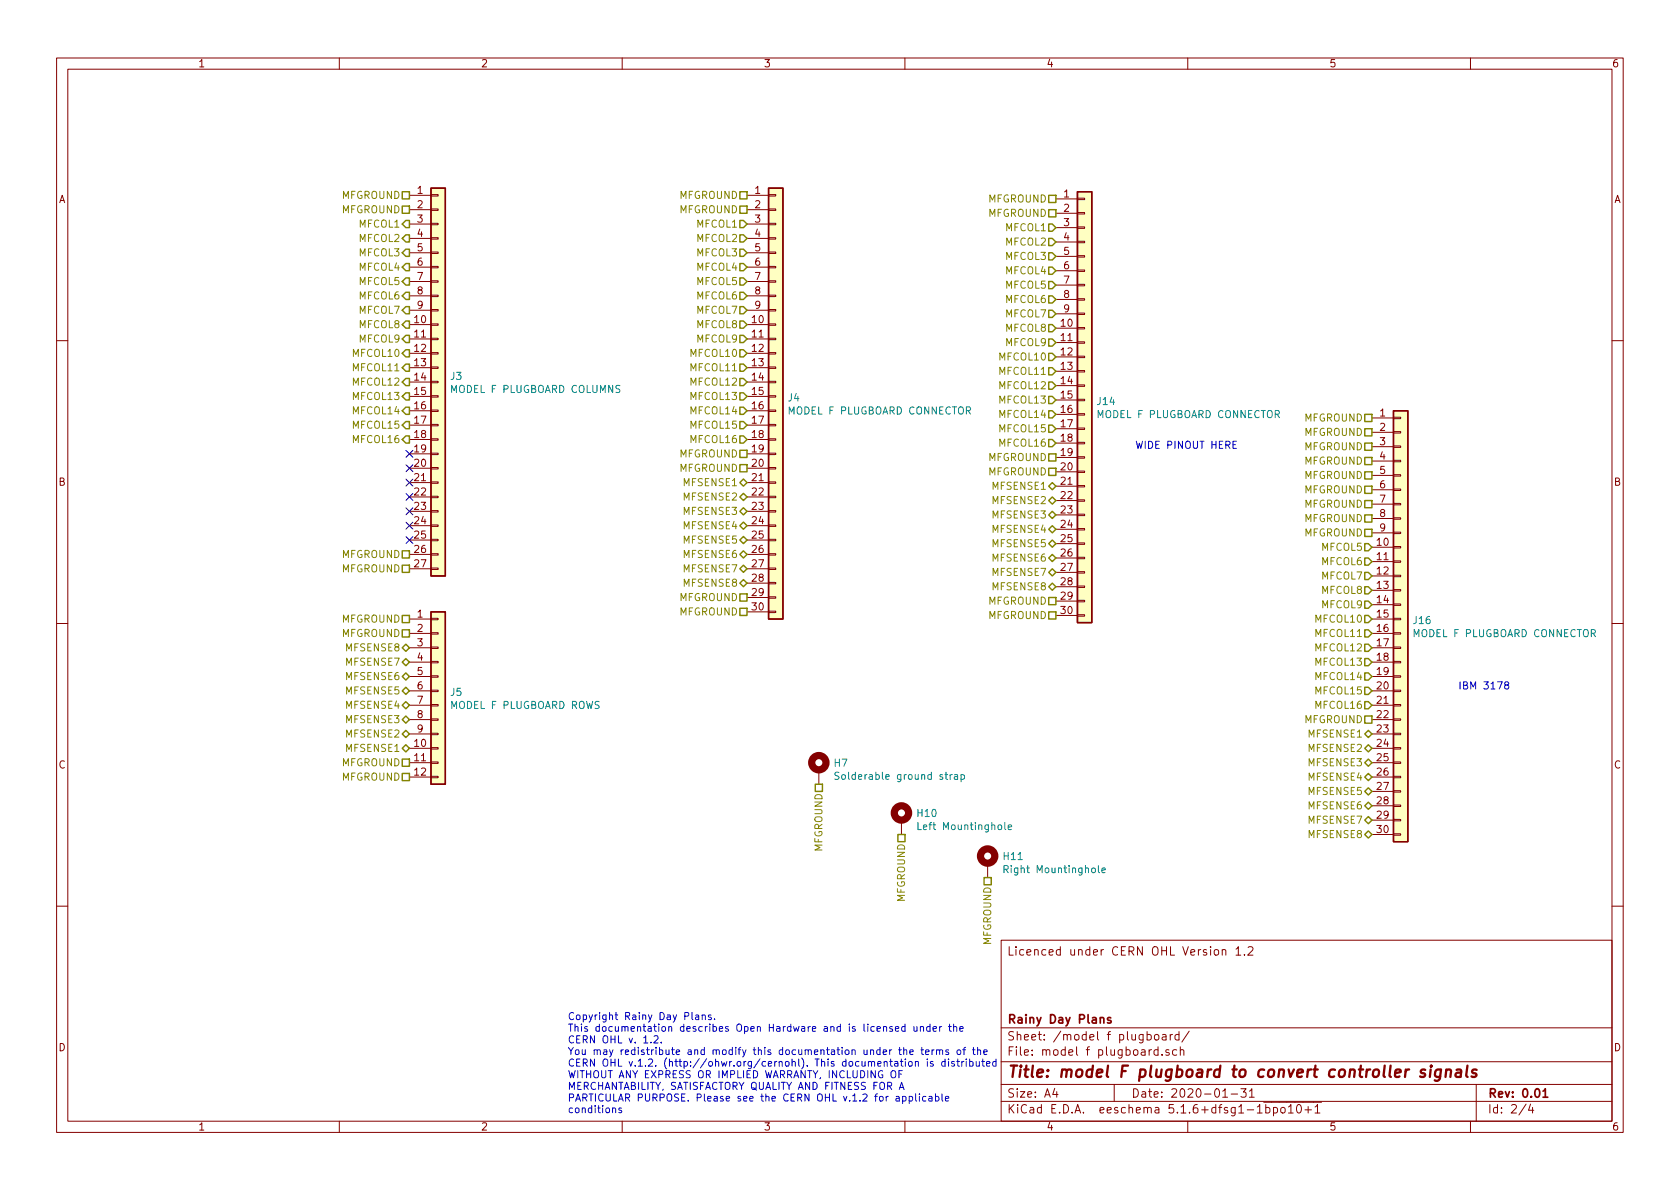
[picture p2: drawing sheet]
<svg xmlns="http://www.w3.org/2000/svg" width="297mm" height="210mm" viewBox="0 0 297 210" stroke-linecap="round" stroke-linejoin="round" font-family="sans-serif">
<g fill="none" stroke="#840000" stroke-width=".18">
<path d="M10 10.3h277v189.9h-277zM12 12.2h273v186.1h-273zM60 10.3v1.9M110 10.3v1.9M160 10.3v1.9M210 10.3v1.9M260 10.3v1.9M72.4 34.5h3.8M72.4 37.1h3.8M72.4 39.6h3.8M76.2 39.5h1.3v.2h-1.3zM76.2 37h1.3v.2h-1.3z"/>
<path d="M76.2 34.4h1.3v.3h-1.3zM132.1 34.5h3.8M132.1 37.1h3.8M132.1 39.6h3.8M135.9 39.5h1.3v.2h-1.3zM135.9 37h1.3v.2h-1.3zM135.9 34.4h1.3v.3h-1.3zM186.7 35.2h3.8M186.7 37.7h3.8M190.5 37.6h1.3v.2h-1.3zM190.5 35h1.3v.3h-1.3zM72.4 57.4h3.8"/>
<path d="M72.4 59.9h3.8M72.4 42.2h3.8M72.4 44.7h3.8M72.4 47.2h3.8M72.4 49.8h3.8M72.4 52.3h3.8M72.4 54.9h3.8M76.2 59.8h1.3v.3h-1.3zM76.2 57.3h1.3v.2h-1.3zM76.2 54.7h1.3v.3h-1.3zM76.2 52.2h1.3v.2h-1.3zM76.2 49.7h1.3v.2h-1.3z"/>
<path d="M76.2 47.1h1.3v.3h-1.3zM76.2 44.6h1.3v.2h-1.3zM76.2 42h1.3v.3h-1.3zM132.1 57.4h3.8M132.1 59.9h3.8M132.1 42.2h3.8M132.1 44.7h3.8M132.1 47.2h3.8M132.1 49.8h3.8M132.1 52.3h3.8M132.1 54.9h3.8M135.9 59.8h1.3v.3h-1.3z"/>
<path d="M135.9 57.3h1.3v.2h-1.3zM135.9 54.7h1.3v.3h-1.3zM135.9 52.2h1.3v.2h-1.3zM135.9 49.7h1.3v.2h-1.3zM135.9 47.1h1.3v.3h-1.3zM135.9 44.6h1.3v.2h-1.3zM135.9 42h1.3v.3h-1.3zM186.7 58h3.8M186.7 40.3h3.8M186.7 42.8h3.8M186.7 45.3h3.8M186.7 47.9h3.8"/>
<path d="M186.7 50.4h3.8M186.7 53h3.8M186.7 55.5h3.8M190.5 57.9h1.3v.3h-1.3zM190.5 55.4h1.3v.2h-1.3zM190.5 52.8h1.3v.3h-1.3zM190.5 50.3h1.3v.2h-1.3zM190.5 47.7h1.3v.3h-1.3zM190.5 45.2h1.3v.3h-1.3zM190.5 42.7h1.3v.2h-1.3zM190.5 40.1h1.3v.3h-1.3zM10 60.2h2"/>
<path d="M72.4 62.5h3.8M72.4 65h3.8M72.4 67.6h3.8M72.4 70.1h3.8M72.4 72.6h3.8M72.4 75.2h3.8M72.4 77.7h3.8M76.2 77.6h1.3v.2h-1.3zM76.2 75.1h1.3v.2h-1.3zM76.2 72.5h1.3v.3h-1.3zM76.2 70h1.3v.2h-1.3zM76.2 67.4h1.3v.3h-1.3z"/>
<path d="M76.2 64.9h1.3v.2h-1.3zM76.2 62.4h1.3v.2h-1.3zM132.1 62.5h3.8M132.1 65h3.8M132.1 67.6h3.8M132.1 70.1h3.8M132.1 72.6h3.8M132.1 75.2h3.8M132.1 77.7h3.8M135.9 77.6h1.3v.2h-1.3zM135.9 75.1h1.3v.2h-1.3zM135.9 72.5h1.3v.3h-1.3z"/>
<path d="M135.9 70h1.3v.2h-1.3zM135.9 67.4h1.3v.3h-1.3zM135.9 64.9h1.3v.2h-1.3zM135.9 62.4h1.3v.2h-1.3zM186.7 60.6h3.8M186.7 63.1h3.8M186.7 65.7h3.8M186.7 68.2h3.8M186.7 70.7h3.8M186.7 73.3h3.8M186.7 75.8h3.8M186.7 78.4h3.8"/>
<path d="M190.5 78.2h1.3v.3h-1.3zM190.5 75.7h1.3v.2h-1.3zM190.5 73.1h1.3v.3h-1.3zM190.5 70.6h1.3v.3h-1.3zM190.5 68.1h1.3v.2h-1.3zM190.5 65.5h1.3v.3h-1.3zM190.5 63h1.3v.2h-1.3zM190.5 60.4h1.3v.3h-1.3zM242.6 73.9h3.8M242.6 76.4h3.8M242.6 79h3.8M246.4 78.9h1.2v.2h-1.2z"/>
<path d="M246.4 76.3h1.2v.3h-1.2zM246.4 73.8h1.2v.2h-1.2zM285 60.2h2M72.4 80.3h3.8M72.4 82.8h3.8M72.4 85.3h3.8M72.4 87.9h3.8M72.4 90.4h3.8M72.4 93h3.8M72.4 95.5h3.8M72.4 98h3.8M76.2 97.9h1.3v.3h-1.3z"/>
<path d="M76.2 95.4h1.3v.2h-1.3zM76.2 92.8h1.3v.3h-1.3zM76.2 90.3h1.3v.2h-1.3zM76.2 87.8h1.3v.2h-1.3zM76.2 85.2h1.3v.3h-1.3zM76.2 82.7h1.3v.2h-1.3zM76.2 80.1h1.3v.3h-1.3zM132.1 80.3h3.8M132.1 82.8h3.8M132.1 85.3h3.8M132.1 87.9h3.8M132.1 90.4h3.8"/>
<path d="M132.1 93h3.8M132.1 95.5h3.8M132.1 98h3.8M135.9 97.9h1.3v.3h-1.3zM135.9 95.4h1.3v.2h-1.3zM135.9 92.8h1.3v.3h-1.3zM135.9 90.3h1.3v.2h-1.3zM135.9 87.8h1.3v.2h-1.3zM135.9 85.2h1.3v.3h-1.3zM135.9 82.7h1.3v.2h-1.3zM135.9 80.1h1.3v.3h-1.3zM186.7 80.9h3.8"/>
<path d="M186.7 83.4h3.8M186.7 86h3.8M186.7 88.5h3.8M186.7 91.1h3.8M186.7 93.6h3.8M186.7 96.1h3.8M186.7 98.7h3.8M190.5 98.5h1.3v.3h-1.3zM190.5 96h1.3v.3h-1.3zM190.5 93.5h1.3v.2h-1.3zM190.5 90.9h1.3v.3h-1.3zM190.5 88.4h1.3v.2h-1.3z"/>
<path d="M190.5 85.8h1.3v.3h-1.3zM190.5 83.3h1.3v.3h-1.3zM190.5 80.8h1.3v.2h-1.3zM242.6 96.8h3.8M242.6 99.3h3.8M242.6 81.5h3.8M242.6 84.1h3.8M242.6 86.6h3.8M242.6 89.1h3.8M242.6 91.7h3.8M242.6 94.2h3.8M246.4 99.2h1.2v.2h-1.2z"/>
<path d="M246.4 96.6h1.2v.3h-1.2zM246.4 94.1h1.2v.3h-1.2zM246.4 91.6h1.2v.2h-1.2zM246.4 89h1.2v.3h-1.2zM246.4 86.5h1.2v.2h-1.2zM246.4 83.9h1.2v.3h-1.2zM246.4 81.4h1.2v.3h-1.2zM10 110.3h2M72.4 109.5h3.8M72.4 112h3.8M72.4 114.5h3.8M72.4 117.1h3.8"/>
<path d="M72.4 119.6h3.8M72.4 100.6h3.8M76.2 119.5h1.3v.3h-1.3zM76.2 117h1.3v.2h-1.3zM76.2 114.4h1.3v.3h-1.3zM76.2 111.9h1.3v.2h-1.3zM76.2 109.3h1.3v.3h-1.3zM76.2 100.5h1.3v.2h-1.3zM132.1 100.6h3.8M132.1 103.1h3.8M132.1 105.7h3.8M132.1 108.2h3.8"/>
<path d="M135.9 108.1h1.3v.2h-1.3zM135.9 105.5h1.3v.3h-1.3zM135.9 103h1.3v.2h-1.3zM135.9 100.5h1.3v.2h-1.3zM186.7 101.2h3.8M186.7 103.8h3.8M186.7 106.3h3.8M186.7 108.8h3.8M190.5 108.7h1.3v.3h-1.3zM190.5 106.2h1.3v.2h-1.3zM190.5 103.6h1.3v.3h-1.3zM190.5 101.1h1.3v.2h-1.3z"/>
<path d="M242.6 109.5h3.8M242.6 112h3.8M242.6 114.5h3.8M242.6 117.1h3.8M242.6 119.6h3.8M242.6 101.8h3.8M242.6 104.4h3.8M242.6 106.9h3.8M246.4 119.5h1.2v.3h-1.2zM246.4 117h1.2v.2h-1.2zM246.4 114.4h1.2v.3h-1.2zM246.4 111.9h1.2v.2h-1.2z"/>
<path d="M246.4 109.3h1.2v.3h-1.2zM246.4 106.8h1.2v.3h-1.2zM246.4 104.3h1.2v.2h-1.2zM246.4 101.7h1.2v.3h-1.2zM285 110.3h2M72.4 132.3h3.8M72.4 134.9h3.8M72.4 137.4h3.8M72.4 122.2h3.8M72.4 124.7h3.8M72.4 127.2h3.8M72.4 129.8h3.8"/>
<path d="M76.2 137.3h1.3v.2h-1.3zM76.2 134.7h1.3v.3h-1.3zM76.2 132.2h1.3v.3h-1.3zM76.2 129.7h1.3v.2h-1.3zM76.2 127.1h1.3v.3h-1.3zM76.2 124.6h1.3v.2h-1.3zM76.2 122h1.3v.3h-1.3zM144.8 136.1v2.6M242.6 132.3h3.8M242.6 134.9h3.8M242.6 137.4h3.8M242.6 122.2h3.8"/>
<path d="M242.6 124.7h3.8M242.6 127.2h3.8M242.6 129.8h3.8M242.6 139.9h3.8M246.4 139.8h1.2v.3h-1.2zM246.4 137.3h1.2v.2h-1.2zM246.4 134.7h1.2v.3h-1.2zM246.4 132.2h1.2v.3h-1.2zM246.4 129.7h1.2v.2h-1.2zM246.4 127.1h1.2v.3h-1.2zM246.4 124.6h1.2v.2h-1.2zM246.4 122h1.2v.3h-1.2z"/>
<path d="M159.4 145v2.6M174.6 152.6v2.6M242.6 142.5h3.8M242.6 145h3.8M242.6 147.6h3.8M246.4 147.4h1.2v.3h-1.2zM246.4 144.9h1.2v.3h-1.2zM246.4 142.4h1.2v.2h-1.2zM10 160.2h2M177 166.3h108v32h-108zM214.8 168l.2-.1 .4 .1v.8l-.2 .1-.4-.1zM216.1 168l.2-.1 .4 .1v.9"/>
<path d="M216.1 167.9v1M218.5 167.8l.4-.4v1.5M218.5 168.9h.9M220 168.8v.1M220.7 167.6l.2-.2h.3l.3 .2v.2l-.9 1.1h.9M285 160.2h2M60 198.3v1.9M110 198.3v1.9M160 198.3v1.9M177 194.8h108M177 191.8h108M177 187.8h108"/>
<path d="M177 181.8h108M186.5 192.5l-.4 1h1M186.8 193v1M197 191.8v3M202.8 183l.5-.1 .3 .3-.1 .6-.2 .1-.5-.1M204.2 183.1l.2-.2 .4 .2v.7l-.2 .1-.4-.1zM204.7 185.7l-.4-.1-.3 .3 .1 .6 .2 .1 .4-.1M204.7 185.1v1.5M205.5 186.5v.1M205.5 183h.6l.1 .9M206.2 183.3l-.5 .1-.2 .2 .2 .3 .5-.1M206.7 185.7l-.4-.1-.2 .2 .1 .2 .5 .2v.3h-.6"/>
<path d="M206.9 182.9v1M207.3 182.9l-.3 .2-.1 .1M208.1 185.7l-.5-.1-.3 .3 .1 .6 .2 .1 .5-.1M208.5 183l-.4-.1-.4 .3 .1 .6 .3 .1 .4-.1M208.5 182.4v1.5M208.7 185.7l.2-.1 .3 .1 .1 .9M208.7 185.1v1.5M210 198.3v1.9M210.3 182.3l-1.3 2M216.2 193l.4-.5v1.5M216.2 194h.8M217.7 193.5h1.1"/>
<path d="M219.4 192.5h.9l-.5 .6 .5 .1v.7l-.3 .1-.6-.1M220.9 193l.4-.5v1.5M220.9 194h.9M222.3 196.8h.9M223.4 194.9h10.3M223.8 195.9l.4-.1 .3 .3v.6l-.3 .1-.4-.1M223.8 195.3v1.5M225.2 195.9l.4-.1 .3 .3-.1 .6-.2 .1-.4-.1M225.2 195.8v1.5M226.5 196l.2-.2 .5 .2v.5l-.1 .2-.4 .1-.2-.1zM227.8 195.8l.4-.5v1.5M227.8 196.8h.9"/>
<path d="M229.4 195.4l.2-.1a.8 .8 0 0 1 .5 .8 .8 .8 0 0 1-.5 .7 1 1 0 0 1-.2-1.4zM230.7 196.3h1.2M231.3 195.7v1.1M232.5 195.8l.4-.5v1.5M232.5 196.8h.9M260 198.3v1.9M261 191.8v6.5M269.8 195.2l-1.2 2M270.6 195.2l-.3 1.1h.9M271 195.8v1"/>
</g>
<path d="M194.5 180.1l.2-.2 .4 .1 .1 .9M196.4 180a.37 .37 0 0 0-.6 .1l.1 .3 .5 .1 .1 .1-.3 .3-.4-.1M272.8 193l.4-.5v1.5M272.8 194h.9" fill="none" stroke="#840000" stroke-width=".3"/>
<path d="M252 189.2a.49 .49 0 0 0-.8 .3l.1 .2 .4 .1 .3 .3-.3 .3-.6-.1M253 189.1l-.2 1.3M253.1 188.4l-.2 .1 .1 .1 .1-.2-.1 .2M254.8 189.2a.68 .68 0 0 0-1 .3v.8l.3 .1 .5-.1M254.8 189.1l-.2 1.6a.62 .62 0 0 1-.9 .3M255.7 189.3a.52 .52 0 0 1 .9 .1l-.2 1M255.7 189.1l-.1 1.3M257.5 189.2h.8l-.1 1.2M258.3 189.6l-.6 .1a.4 .4 0 0 0-.4 .3 .4 .4 0 0 0 .3 .4l.7-.1M259.5 188.4l-.3 1.8 .3 .2M261.1 189.2a.51 .51 0 0 0-.8 .3l.2 .3 .5 .1 .1 .3-.4 .2-.5-.1" fill="none" stroke="#840000" stroke-width=".41"/>
<g fill="#ffffc2" stroke="#ffffc2" stroke-width=".18">
<path d="M76.2 108.2h2.5v30.5h-2.5z"/>
<path d="M190.5 33.9h2.5v76.2h-2.5z"/>
<path d="M246.4 72.6h2.5v76.2h-2.5z"/>
<path d="M135.9 33.3h2.5v76.2h-2.5z"/>
<path d="M76.2 33.3h2.5v68.5h-2.5z"/>
</g>
<path d="M76.2 33.3h2.5v68.5h-2.5zM135.9 33.3h2.5v76.2h-2.5zM190.5 33.9h2.5v76.2h-2.5zM246.4 72.6h2.5v76.2h-2.5zM76.2 108.2h2.5v30.5h-2.5z" fill="none" stroke="#840000" stroke-width=".25"/>
<g fill="none" stroke="#008484" stroke-width=".18">
<path d="M109.6 68.2l-.5-.1-.2 .2v.3l.6 .3 .1 .3-.2 .2h-.5M170.9 72.6h.6l.1-.2-.1-.3-.2-.1h-.4v1.2M171.2 72.6l.4 .6M225.5 73.2h.6l.1-.2-.1-.3-.1-.1h-.5v1.3M225.8 73.2l.4 .7M281.4 112l.6-.1 .1-.1-.1-.4-.2-.1h-.4v1.3M281.7 112l.4 .6M148.3 136.6l-.4-.1-.2 .2-.1 .2 .1 .2 .5 .2 .1 .3-.2 .2h-.5M168.4 137h-.3l-.1 .2M168.8 137h.5v.8M169.3 137.3h-.4l-.2 .2 .2 .3h.4M169.9 137h.4l.2 .2-.1 .6h-.5"/>
<path d="M169.9 137v1.2M162.3 145.4v1.3h.6M177.5 153.7l.7-.1v-.4l-.7-.1v1.2M177.6 145.4v1.1l.2 .2M178.3 146.3l.6-.1-.1-.3h-.4l-.1 .1v.7h.5M194.2 153.1v1l.2 .2M194.8 153.9l.6-.1v-.3h-.4l-.2 .2 .1 .6h.5"/>
</g>
<g fill="none" stroke="#840000" stroke-width="1.3">
<circle cx="144.8" cy="134.9" r="1.27"/>
<circle cx="159.4" cy="143.8" r="1.27"/>
<circle cx="174.6" cy="151.4" r="1.27"/>
</g>
<g fill="none" stroke="#848400" stroke-width=".25">
<path d="M71.1 39.6l.7-.6h.6v1.3h-.6zM71.1 36.4h1.3v1.3h-1.3zM71.1 33.9h1.3v1.3h-1.3zM130.8 39h.6l.7 .6-.7 .7h-.6zM130.8 36.4h1.3v1.3h-1.3zM130.8 33.9h1.3v1.3h-1.3zM185.4 34.5h1.3v1.3h-1.3zM185.4 37.1h1.3v1.2h-1.3zM185.4 39.6h.7l.6 .7-.6 .6h-.7zM71.1 42.2l.7-.7h.6v1.3h-.6zM71.1 59.9l.7-.6h.6v1.3h-.6zM71.1 49.8l.7-.7h.6v1.3h-.6z"/>
<path d="M71.1 47.2l.7-.6h.6v1.3h-.6zM71.1 44.7l.7-.6h.6v1.2h-.6zM71.8 56.8h.6v1.2h-.6l-.7-.6zM71.8 54.2h.6v1.3h-.6l-.7-.6zM71.8 51.7h.6v1.3h-.6l-.7-.7zM130.8 41.5h.6l.7 .7-.7 .6h-.6zM130.8 59.3h.6l.7 .6-.7 .7h-.6zM130.8 56.8h.6l.7 .6-.7 .6h-.6zM130.8 54.2h.6l.7 .7-.7 .6h-.6zM130.8 51.7h.6l.7 .6-.7 .7h-.6zM130.8 49.1h.6l.7 .7-.7 .6h-.6zM130.8 46.6h.6l.7 .6-.7 .7h-.6z"/>
<path d="M130.8 44.1h.6l.7 .6-.7 .6h-.6zM185.4 52.3h.7l.6 .7-.6 .6h-.7zM185.4 42.2h.7l.6 .6-.6 .6h-.7zM185.4 44.7h.7l.6 .6-.6 .7h-.7zM185.4 47.2h.7l.6 .7-.6 .6h-.7zM185.4 49.8h.7l.6 .6-.6 .6h-.7zM185.4 54.9h.7l.6 .6-.6 .6h-.7zM185.4 57.4h.7l.6 .6-.6 .7h-.7zM185.4 59.9h.7l.6 .7-.6 .6h-.7zM71.1 77.7l.7-.6h.6v1.3h-.6zM71.1 70.1l.7-.6h.6v1.2h-.6zM71.1 65l.7-.6h.6v1.3h-.6z"/>
<path d="M71.8 74.5h.6v1.3h-.6l-.7-.6zM71.8 72h.6v1.3h-.6l-.7-.7zM71.8 66.9h.6v1.3h-.6l-.7-.6zM71.8 61.8h.6v1.3h-.6l-.7-.6zM130.8 74.5h.6l.7 .7-.7 .6h-.6zM130.8 72h.6l.7 .6-.7 .7h-.6zM130.8 69.5h.6l.7 .6-.7 .6h-.6zM130.8 66.9h.6l.7 .7-.7 .6h-.6zM130.8 64.4h.6l.7 .6-.7 .7h-.6zM130.8 61.8h.6l.7 .7-.7 .6h-.6zM130.8 77.1h.6l.7 .6-.7 .7h-.6zM130.8 79.6h1.3v1.3h-1.3z"/>
<path d="M185.4 75.2h.7l.6 .6-.6 .6h-.7zM185.4 72.6h.7l.6 .7-.6 .6h-.7zM185.4 77.7h.7l.6 .7-.6 .6h-.7zM185.4 62.5h.7l.6 .6-.6 .6h-.7zM185.4 65h.7l.6 .7-.6 .6h-.7zM185.4 67.6h.7l.6 .6-.6 .6h-.7zM185.4 70.1h.7l.6 .6-.6 .7h-.7zM241.3 73.3h1.3v1.2h-1.3zM241.3 78.4h1.3v1.2h-1.3zM241.3 75.8h1.3v1.3h-1.3zM71.1 99.9h1.3v1.3h-1.3zM71.1 97.4h1.3v1.3h-1.3z"/>
<path d="M130.8 82.2h1.3v1.2h-1.3zM130.8 98l.6-.6 .7 .6-.7 .7zM130.8 95.5l.6-.6 .7 .6-.7 .6zM130.8 93l.6-.7 .7 .7-.7 .6zM130.8 90.4l.6-.6 .7 .6-.7 .7zM130.8 85.3l.6-.6 .7 .6-.7 .7zM131.4 99.9l.7 .7-.7 .6-.6-.6zM131.4 87.2l.7 .7-.7 .6-.6-.6zM185.4 80.3h1.3v1.2h-1.3zM185.4 82.8h1.3v1.3h-1.3zM185.4 88.5l.7-.6 .6 .6-.6 .6zM185.4 91.1l.7-.7 .6 .7-.6 .6z"/>
<path d="M185.4 93.6l.7-.6 .6 .6-.6 .6zM185.4 96.1l.7-.6 .6 .6-.6 .7zM185.4 98.7l.7-.7 .6 .7-.6 .6zM186.1 85.3l.6 .7-.6 .6-.7-.6zM241.3 83.4h1.3v1.3h-1.3zM241.3 86h1.3v1.2h-1.3zM241.3 88.5h1.3v1.3h-1.3zM241.3 80.9h1.3v1.3h-1.3zM241.3 98.7h.6l.7 .6-.7 .6h-.6zM241.3 96.1h.6l.7 .7-.7 .6h-.6zM241.3 91.1h1.3v1.2h-1.3zM241.3 93.6h1.3v1.3h-1.3z"/>
<path d="M71.1 111.4h1.3v1.2h-1.3zM71.1 108.8h1.3v1.3h-1.3zM71.1 114.5l.7-.6 .6 .6-.6 .7zM71.1 117.1l.7-.6 .6 .6-.6 .6zM71.1 119.6l.7-.6 .6 .6-.6 .7zM130.8 107.6h1.3v1.2h-1.3zM130.8 105h1.3v1.3h-1.3zM130.8 103.1l.6-.6 .7 .6-.7 .7zM185.4 101.2l.7-.6 .6 .6-.6 .6zM185.4 103.8l.7-.7 .6 .7-.6 .6zM185.4 105.7h1.3v1.2h-1.3zM185.4 108.2h1.3v1.3h-1.3z"/>
<path d="M241.3 116.5h.6l.7 .6-.7 .6h-.6zM241.3 119h.6l.7 .6-.7 .7h-.6zM241.3 113.9h.6l.7 .6-.7 .7h-.6zM241.3 111.4h.6l.7 .6-.7 .6h-.6zM241.3 108.8h.6l.7 .7-.7 .6h-.6zM241.3 106.3h.6l.7 .6-.7 .7h-.6zM241.3 103.8h.6l.7 .6-.7 .6h-.6zM241.3 101.2h.6l.7 .6-.7 .7h-.6zM71.1 136.8h1.3v1.2h-1.3zM71.1 134.2h1.3v1.3h-1.3zM71.1 122.2l.7-.7 .6 .7-.6 .6zM71.1 124.7l.7-.6 .6 .6-.6 .6z"/>
<path d="M71.1 127.2l.7-.6 .6 .6-.6 .7zM71.1 129.8l.7-.6 .6 .6-.6 .6zM71.1 132.3l.7-.6 .6 .6-.6 .7zM144.1 138.7h1.3v1.2h-1.3zM241.3 126.6h1.3v1.3h-1.3zM241.3 139.9l.6-.6 .7 .6-.7 .7zM241.3 137.4l.6-.6 .7 .6-.7 .6zM241.3 134.9l.6-.7 .7 .7-.7 .6zM241.3 129.8l.6-.6 .7 .6-.7 .6zM241.3 124.1h.6l.7 .6-.7 .6h-.6zM241.3 121.5h.6l.7 .7-.7 .6h-.6zM241.9 131.7l.7 .6-.7 .7-.6-.7z"/>
<path d="M158.7 147.6h1.3v1.2h-1.3zM174 155.2h1.3v1.3h-1.3zM241.3 147.6l.6-.7 .7 .7-.7 .6zM241.3 145l.6-.6 .7 .6-.7 .7zM241.9 141.9l.7 .6-.7 .6-.6-.6z"/>
</g>
<g fill="none" stroke="#0000c2" stroke-width=".18">
<path d="M218 78.6h.4M218.6 78h-.6v1.3h.6M266.3 121.1l-.2-.1v-.3l.2-.1h.3l.2 .2-.1 .2-.5 .2-.2 .2v.2l.3 .2h.3l.2-.2v-.2l-.3-.3M122.4 179v1.1l.1 .2M123 179.5h.5v.8M123.5 179.8h-.4l-.1 .2v.3h.5M124.2 179.6l.1-.1h.3l.1 .8M124.2 179.5v.8M125.7 179.5h-.3l-.2 .1 .1 .2 .4 .2v.3h-.5M108.3 196.1l.2-.2 .3 .1 .1 .8M109.9 196l-.3-.1-.2 .2 .1 .2 .4 .1v.3h-.5M115.6 183.3l.5-.1 .3 .3-.1 .2-.7 .7h.8"/>
<path d="M116.9 184.3v.1M126.3 180.2v.1M157.6 189.5l.2-.2a.45 .45 0 0 1 .6 .5v.4l-.2 .3h-.5a.92 .92 0 0 1-.1-1zM157.8 181.6l-.3-.1-.2 .2 .1 .2 .4 .1v.3h-.5M158.3 181.9l.6-.1v-.2l-.4-.1-.2 .2 .1 .6h.5M158.4 193.9h.5l.1 .8M158.9 189.9h.5M159 192.7l.4-1.3 .4 1.3M159 194.2h-.4l-.2 .2v.3h.6M159.1 192.3h.6M159.5 189.3h-.6v1.3M159.6 193.9h.4l.2 .2-.1 .6h-.5"/>
<path d="M159.6 193.9v1.2M159.8 185.8l.2-.2 .3 .1v.8M159.8 185.2v1.3M160 181.6l-.3-.1-.3 .3 .1 .5h.5M160 181.1v1.3M160.7 187.8l.2-.1 .3 .1 .1 .5-.1 .2h-.3l-.2-.1zM160.8 193.9h.3l.3 .2-.2 .6h-.4M160.8 193.9v1.2M160.9 186l.6-.1-.1-.2-.3-.1-.2 .2v.6h.5M161.6 181.5v.8l.4 .1 .1-.2M161.8 187.8l.2-.1 .3 .1 .1 .7M161.8 187.7v.8"/>
<path d="M161.9 193.4v1.1l.2 .2M162.1 181.5v.9M162.6 193.4v.2M162.6 193.9v.8M162.7 181.7l.2-.2 .3 .1 .1 .8M162.7 181.5v.9M162.8 185.6h.5M163 185.2v1.1l.3 .2M163.7 186l.6-.1-.1-.2-.4-.1-.1 .2v.6h.5M163.7 193.9h-.4l-.2 .2 .1 .6h.5M164 187.3v.1M164 187.7v.8"/>
<path d="M164.3 193.9h.4l.1 .8M164.4 181.6l-.3-.1-.3 .3 .2 .5h.4M164.4 181.1v1.3M164.8 194.2h-.4l-.2 .2 .1 .3h.5M164.8 185.6v.9M165 181.9l.6-.1-.1-.2-.3-.1-.2 .2v.6h.5M165 187.8l-.3-.1-.2 .2 .1 .2 .4 .1v.3h-.5M165.2 185.6l-.4 .3M165.4 193.9h.4l.2 .2-.1 .6h-.5M165.4 193.4v1.3M165.6 185.8l.2-.2 .3 .1v.8M165.6 185.6v.9"/>
<path d="M166.1 185.8l.2-.2 .3 .1 .1 .8M166.1 181.5v.9M166.5 181.5l-.3 .1-.1 .2M166.5 193.4v1.1l.2 .2M167.1 187.8l-.4-.1-.2 .2 .1 .6h.5M167.1 187.3v1.2M167.2 194.3l.6-.1-.1-.3h-.4l-.1 .2v.6h.5M167.7 185.7l-.3-.1-.2 .2 .1 .2 .4 .1v.3h-.5M167.7 181.5h.5M167.7 187.3v.1M167.7 187.7v.8M167.9 181.1v1.1l.3 .2"/>
<path d="M168.6 181.7l.2-.2 .3 .1 .1 .8M168.6 181.1v1.3M168.7 187.8l-.3-.1-.2 .2 .1 .2 .4 .1v.3h-.5M169.2 187.7h.4M169.3 185.8l.2-.2 .3 .2 .1 .5-.2 .1-.2 .1-.2-.1zM169.3 187.3v1.1l.3 .1M169.7 181.9l.6-.1-.1-.2-.3-.1-.2 .2v.6h.5M170.1 187.7v.8M170.2 185.6h.5M170.4 187.7l-.3 .2M170.7 185.2l-.3 .2v1.1M170.8 187.3v.1"/>
<path d="M170.8 187.7v.8M171.4 187.8l.4-.1 .3 .2-.2 .6h-.5M171.4 187.3v1.2M171.9 185.6h.5M172.1 185.2v1.1l.3 .2M172.6 187.7l.1 .8h.3l.2-.1M172.8 185.8l.2-.2 .3 .1 .1 .8M172.8 185.2v1.3M173.2 187.7v.8M173.6 187.7h.5M173.8 187.3v1.1l.3 .1M173.9 186l.6-.1v-.2l-.4-.1-.2 .2 .1 .6h.5"/>
<path d="M174.4 188.1l.6-.1v-.2l-.4-.1-.2 .2 .1 .6h.5M176.1 187.8l-.4-.1-.2 .2 .1 .6h.5M176.1 187.3v1.2"/>
</g>
<g fill="none" stroke="#000084" stroke-width=".18">
<path d="M71.8 79.6l1.2 1.3M73 79.6l-1.2 1.3M71.8 94.9l1.2 1.2M71.8 92.3l1.2 1.3M71.8 89.8l1.2 1.2M71.8 87.3l1.2 1.2M71.8 84.7l1.2 1.2M71.8 82.2l1.2 1.2M73 94.9l-1.2 1.2M73 92.3l-1.2 1.3M73 89.8l-1.2 1.2M73 87.3l-1.2 1.2"/>
<path d="M73 84.7l-1.2 1.2M73 82.2l-1.2 1.2"/>
</g>
<text font-size="2.8" fill="#840000" x="178" y="190.5">Title: model F plugboard to convert controller signals</text>
<g font-size="2.1" fill="#840000">
<text x="178" y="169">Licenced under CERN OHL Version 1.2</text>
<text x="178" y="184">Sheet: /model f plugboard/</text>
<text x="178" y="181">Rainy Day Plans</text>
<text x="178" y="186.7">File: model f plugboard.sch</text>
<text x="178" y="196.9">KiCad E.D.A. eeschema 5.1.6+dfsg1-1bpo10+1</text>
<text x="178" y="194.1">Size: A4</text>
<text x="200" y="194.1">Date: 2020-01-31</text>
<text x="263" y="194.1">Rev: 0.01</text>
<text x="263" y="196.9">Id: 2/4</text>
</g>
<g font-size="1.8" fill="#840000">
<text x="35" y="11.9">1</text>
<text x="85" y="11.9">2</text>
<text x="135" y="11.9">3</text>
<text x="185" y="11.9">4</text>
<text x="235" y="11.9">5</text>
<text x="285" y="11.9">6</text>
<text x="10.4" y="35.9">A</text>
<text x="73.8" y="34.3">1</text>
<text x="133.5" y="34.3">1</text>
<text x="188.1" y="34.9">1</text>
<text x="285.4" y="35.9">A</text>
<text x="73.8" y="36.8">2</text>
<text x="73.8" y="39.4">3</text>
<text x="73.8" y="41.9">4</text>
<text x="133.5" y="36.8">2</text>
<text x="133.5" y="39.4">3</text>
<text x="133.5" y="41.9">4</text>
<text x="188.1" y="37.5">2</text>
<text x="188.1" y="40">3</text>
<text x="73.8" y="44.4">5</text>
<text x="73.8" y="47">6</text>
<text x="133.5" y="44.4">5</text>
<text x="133.5" y="47">6</text>
<text x="188.1" y="42.5">4</text>
<text x="188.1" y="45.1">5</text>
<text x="188.1" y="47.6">6</text>
<text x="73.8" y="49.5">7</text>
<text x="73.8" y="52.1">8</text>
<text x="133.5" y="49.5">7</text>
<text x="133.5" y="52.1">8</text>
<text x="188.1" y="50.2">7</text>
<text x="188.1" y="52.7">8</text>
<text x="73.3" y="57.1">10</text>
<text x="73.3" y="59.7">11</text>
<text x="73.8" y="54.6">9</text>
<text x="133" y="57.1">10</text>
<text x="133" y="59.7">11</text>
<text x="133.5" y="54.6">9</text>
<text x="187.6" y="57.8">10</text>
<text x="188.1" y="55.2">9</text>
<text x="73.3" y="62.2">12</text>
<text x="73.3" y="64.8">13</text>
<text x="133" y="62.2">12</text>
<text x="133" y="64.8">13</text>
<text x="187.6" y="60.3">11</text>
<text x="187.6" y="62.9">12</text>
<text x="187.6" y="65.4">13</text>
<text x="73.3" y="67.3">14</text>
<text x="73.3" y="69.8">15</text>
<text x="133" y="67.3">14</text>
<text x="133" y="69.8">15</text>
<text x="187.6" y="67.9">14</text>
<text x="187.6" y="70.5">15</text>
<text x="73.3" y="72.4">16</text>
<text x="73.3" y="74.9">17</text>
<text x="73.3" y="77.5">18</text>
<text x="133" y="72.4">16</text>
<text x="133" y="74.9">17</text>
<text x="133" y="77.5">18</text>
<text x="187.6" y="73">16</text>
<text x="187.6" y="75.6">17</text>
<text x="244" y="73.7">1</text>
<text x="244" y="76.2">2</text>
<text x="73.3" y="80">19</text>
<text x="73.3" y="82.5">20</text>
<text x="133" y="80">19</text>
<text x="133" y="82.5">20</text>
<text x="187.6" y="78.1">18</text>
<text x="187.6" y="80.6">19</text>
<text x="187.6" y="83.2">20</text>
<text x="244" y="78.7">3</text>
<text x="244" y="81.3">4</text>
<text x="244" y="83.8">5</text>
<text x="10.4" y="85.9">B</text>
<text x="73.3" y="85.1">21</text>
<text x="73.3" y="87.6">22</text>
<text x="133" y="85.1">21</text>
<text x="133" y="87.6">22</text>
<text x="187.6" y="85.7">21</text>
<text x="187.6" y="88.3">22</text>
<text x="244" y="86.4">6</text>
<text x="244" y="88.9">7</text>
<text x="285.4" y="85.9">B</text>
<text x="73.3" y="90.2">23</text>
<text x="73.3" y="92.7">24</text>
<text x="73.3" y="95.2">25</text>
<text x="133" y="90.2">23</text>
<text x="133" y="92.7">24</text>
<text x="133" y="95.2">25</text>
<text x="187.6" y="90.8">23</text>
<text x="187.6" y="93.3">24</text>
<text x="187.6" y="95.9">25</text>
<text x="244" y="91.4">8</text>
<text x="244" y="94">9</text>
<text x="73.3" y="97.8">26</text>
<text x="73.3" y="100.3">27</text>
<text x="133" y="97.8">26</text>
<text x="133" y="100.3">27</text>
<text x="187.6" y="98.4">26</text>
<text x="187.6" y="101">27</text>
<text x="243.5" y="96.5">10</text>
<text x="243.5" y="99.1">11</text>
<text x="243.5" y="101.6">12</text>
<text x="133" y="102.9">28</text>
<text x="133" y="105.4">29</text>
<text x="133" y="107.9">30</text>
<text x="187.6" y="103.5">28</text>
<text x="187.6" y="106">29</text>
<text x="243.5" y="104.1">13</text>
<text x="243.5" y="106.7">14</text>
<text x="73.8" y="109.2">1</text>
<text x="73.8" y="111.8">2</text>
<text x="187.6" y="108.6">30</text>
<text x="243.5" y="109.2">15</text>
<text x="243.5" y="111.8">16</text>
<text x="73.8" y="114.3">3</text>
<text x="73.8" y="116.8">4</text>
<text x="73.8" y="119.4">5</text>
<text x="243.5" y="114.3">17</text>
<text x="243.5" y="116.8">18</text>
<text x="243.5" y="119.4">19</text>
<text x="73.8" y="121.9">6</text>
<text x="73.8" y="124.5">7</text>
<text x="243.5" y="121.9">20</text>
<text x="243.5" y="124.5">21</text>
<text x="73.8" y="127">8</text>
<text x="73.8" y="129.5">9</text>
<text x="243.5" y="127">22</text>
<text x="243.5" y="129.5">23</text>
<text x="10.4" y="135.9">C</text>
<text x="73.3" y="132.1">10</text>
<text x="73.3" y="134.6">11</text>
<text x="73.3" y="137.2">12</text>
<text x="243.5" y="132.1">24</text>
<text x="243.5" y="134.6">25</text>
<text x="243.5" y="137.2">26</text>
<text x="285.4" y="135.9">C</text>
<text x="243.5" y="139.7">27</text>
<text x="243.5" y="142.2">28</text>
<text x="243.5" y="144.8">29</text>
<text x="243.5" y="147.3">30</text>
<text x="10.4" y="185.9">D</text>
<text x="285.4" y="185.9">D</text>
<text x="35" y="199.9">1</text>
<text x="85" y="199.9">2</text>
<text x="135" y="199.9">3</text>
<text x="185" y="199.9">4</text>
<text x="235" y="199.9">5</text>
<text x="285" y="199.9">6</text>
</g>
<g font-size="1.8" fill="#848400">
<text x="60.5" y="35.2">MFGROUND</text>
<text x="120.1" y="35.2">MFGROUND</text>
<text x="174.8" y="35.8">MFGROUND</text>
<text x="60.5" y="37.7">MFGROUND</text>
<text x="63.6" y="40.3">MFCOL1</text>
<text x="120.1" y="37.7">MFGROUND</text>
<text x="123.3" y="40.3">MFCOL1</text>
<text x="174.8" y="38.3">MFGROUND</text>
<text x="177.9" y="40.9">MFCOL1</text>
<text x="63.6" y="42.8">MFCOL2</text>
<text x="63.6" y="47.9">MFCOL4</text>
<text x="63.6" y="45.3">MFCOL3</text>
<text x="123.3" y="42.8">MFCOL2</text>
<text x="123.3" y="47.9">MFCOL4</text>
<text x="123.3" y="45.3">MFCOL3</text>
<text x="177.9" y="43.4">MFCOL2</text>
<text x="177.9" y="46">MFCOL3</text>
<text x="63.6" y="53">MFCOL6</text>
<text x="63.6" y="50.4">MFCOL5</text>
<text x="123.3" y="53">MFCOL6</text>
<text x="123.3" y="50.4">MFCOL5</text>
<text x="177.9" y="53.6">MFCOL6</text>
<text x="177.9" y="48.5">MFCOL4</text>
<text x="177.9" y="51">MFCOL5</text>
<text x="63.6" y="58">MFCOL8</text>
<text x="63.6" y="55.5">MFCOL7</text>
<text x="123.3" y="58">MFCOL8</text>
<text x="123.3" y="55.5">MFCOL7</text>
<text x="177.9" y="56.1">MFCOL7</text>
<text x="177.9" y="58.7">MFCOL8</text>
<text x="62.6" y="65.7">MFCOL11</text>
<text x="62.6" y="63.1">MFCOL10</text>
<text x="63.6" y="60.6">MFCOL9</text>
<text x="122.3" y="65.7">MFCOL11</text>
<text x="122.3" y="63.1">MFCOL10</text>
<text x="123.3" y="60.6">MFCOL9</text>
<text x="176.9" y="63.7">MFCOL10</text>
<text x="177.9" y="61.2">MFCOL9</text>
<text x="62.6" y="70.7">MFCOL13</text>
<text x="62.6" y="68.2">MFCOL12</text>
<text x="122.3" y="70.7">MFCOL13</text>
<text x="122.3" y="68.2">MFCOL12</text>
<text x="176.9" y="66.3">MFCOL11</text>
<text x="176.9" y="68.8">MFCOL12</text>
<text x="176.9" y="71.4">MFCOL13</text>
<text x="62.6" y="75.8">MFCOL15</text>
<text x="62.6" y="73.3">MFCOL14</text>
<text x="122.3" y="75.8">MFCOL15</text>
<text x="122.3" y="73.3">MFCOL14</text>
<text x="176.9" y="76.4">MFCOL15</text>
<text x="176.9" y="73.9">MFCOL14</text>
<text x="230.6" y="74.5">MFGROUND</text>
<text x="230.6" y="77.1">MFGROUND</text>
<text x="62.6" y="78.4">MFCOL16</text>
<text x="120.1" y="83.4">MFGROUND</text>
<text x="120.1" y="80.9">MFGROUND</text>
<text x="122.3" y="78.4">MFCOL16</text>
<text x="174.8" y="81.5">MFGROUND</text>
<text x="176.9" y="79">MFCOL16</text>
<text x="230.6" y="82.2">MFGROUND</text>
<text x="230.6" y="79.6">MFGROUND</text>
<text x="121" y="88.5">MFSENSE2</text>
<text x="121" y="86">MFSENSE1</text>
<text x="174.8" y="84.1">MFGROUND</text>
<text x="175.6" y="86.6">MFSENSE1</text>
<text x="175.6" y="89.1">MFSENSE2</text>
<text x="230.6" y="84.7">MFGROUND</text>
<text x="230.6" y="87.2">MFGROUND</text>
<text x="230.6" y="89.8">MFGROUND</text>
<text x="121" y="93.6">MFSENSE4</text>
<text x="121" y="91.1">MFSENSE3</text>
<text x="175.6" y="91.7">MFSENSE3</text>
<text x="175.6" y="94.2">MFSENSE4</text>
<text x="230.6" y="92.3">MFGROUND</text>
<text x="230.6" y="94.9">MFGROUND</text>
<text x="60.5" y="101.2">MFGROUND</text>
<text x="60.5" y="98.7">MFGROUND</text>
<text x="121" y="101.2">MFSENSE7</text>
<text x="121" y="98.7">MFSENSE6</text>
<text x="121" y="96.1">MFSENSE5</text>
<text x="175.6" y="96.8">MFSENSE5</text>
<text x="175.6" y="99.3">MFSENSE6</text>
<text x="175.6" y="101.8">MFSENSE7</text>
<text x="233.8" y="99.9">MFCOL6</text>
<text x="233.8" y="97.4">MFCOL5</text>
<text x="120.1" y="106.3">MFGROUND</text>
<text x="121" y="103.8">MFSENSE8</text>
<text x="174.8" y="106.9">MFGROUND</text>
<text x="175.6" y="104.4">MFSENSE8</text>
<text x="233.8" y="107.6">MFCOL9</text>
<text x="233.8" y="105">MFCOL8</text>
<text x="233.8" y="102.5">MFCOL7</text>
<text x="60.5" y="112.6">MFGROUND</text>
<text x="60.5" y="110.1">MFGROUND</text>
<text x="120.1" y="108.8">MFGROUND</text>
<text x="174.8" y="109.5">MFGROUND</text>
<text x="232.8" y="112.6">MFCOL11</text>
<text x="232.8" y="110.1">MFCOL10</text>
<text x="61.3" y="115.2">MFSENSE8</text>
<text x="61.3" y="117.7">MFSENSE7</text>
<text x="232.8" y="117.7">MFCOL13</text>
<text x="232.8" y="115.2">MFCOL12</text>
<text x="61.3" y="120.3">MFSENSE6</text>
<text x="61.3" y="122.8">MFSENSE5</text>
<text x="61.3" y="125.3">MFSENSE4</text>
<text x="232.8" y="125.3">MFCOL16</text>
<text x="232.8" y="122.8">MFCOL15</text>
<text x="232.8" y="120.3">MFCOL14</text>
<text x="61.3" y="127.9">MFSENSE3</text>
<text x="61.3" y="130.4">MFSENSE2</text>
<text x="230.6" y="127.9">MFGROUND</text>
<text x="231.5" y="130.4">MFSENSE1</text>
<text x="60.5" y="135.5">MFGROUND</text>
<text x="61.3" y="133">MFSENSE1</text>
<text x="231.5" y="135.5">MFSENSE3</text>
<text x="231.5" y="133">MFSENSE2</text>
<text x="60.5" y="138">MFGROUND</text>
<text x="231.5" y="143.1">MFSENSE6</text>
<text x="231.5" y="140.6">MFSENSE5</text>
<text x="231.5" y="138">MFSENSE4</text>
<text x="231.5" y="148.2">MFSENSE8</text>
<text x="231.5" y="145.7">MFSENSE7</text>
<text x="145.4" y="150.6" transform="rotate(-90 145.4 150.6)">MFGROUND</text>
<text x="160" y="159.5" transform="rotate(-90 160 159.5)">MFGROUND</text>
<text x="175.3" y="167.1" transform="rotate(-90 175.3 167.1)">MFGROUND</text>
</g>
<g font-size="1.8" fill="#008484">
<text x="79.7" y="67.2">J3</text>
<text x="80.1" y="69.5">MODEL F PLUGBOARD COLUMNS</text>
<text x="139.4" y="71">J4</text>
<text x="194.1" y="71.6">J14</text>
<text x="139.7" y="73.3">MODEL F PLUGBOARD CONNECTOR</text>
<text x="194.3" y="73.9">MODEL F PLUGBOARD CONNECTOR</text>
<text x="250" y="110.4">J16</text>
<text x="250.2" y="112.7">MODEL F PLUGBOARD CONNECTOR</text>
<text x="79.7" y="123.1">J5</text>
<text x="80" y="125.4">MODEL F PLUGBOARD ROWS</text>
<text x="147.5" y="135.6">H7</text>
<text x="148.9" y="137.9">Solderable ground strap</text>
<text x="162.3" y="144.5">H10</text>
<text x="162.9" y="146.8">Left Mountinghole</text>
<text x="177.5" y="152.1">H11</text>
<text x="178.2" y="154.4">Right Mountinghole</text>
</g>
<g font-size="1.8" fill="#0000c2">
<text x="200.7" y="79.4">WIDE PINOUT HERE</text>
<text x="257.8" y="121.9">IBM 3178</text>
<text x="100.3" y="180.4">Copyright Rainy Day Plans.</text>
<text x="100.3" y="182.4">This documentation describes Open Hardware and is licensed under the</text>
<text x="100.3" y="184.5">CERN OHL v. 1.2.</text>
<text x="100.3" y="186.6">You may redistribute and modify this documentation under the terms of the</text>
<text x="100.3" y="188.6">CERN OHL v.1.2. (http://ohwr.org/cernohl). This documentation is distributed</text>
<text x="100.3" y="190.7">WITHOUT ANY EXPRESS OR IMPLIED WARRANTY, INCLUDING OF</text>
<text x="100.3" y="192.7">MERCHANTABILITY, SATISFACTORY QUALITY AND FITNESS FOR A</text>
<text x="100.3" y="194.8">PARTICULAR PURPOSE. Please see the CERN OHL v.1.2 for applicable</text>
<text x="100.3" y="196.8">conditions</text>
</g>
</svg>
